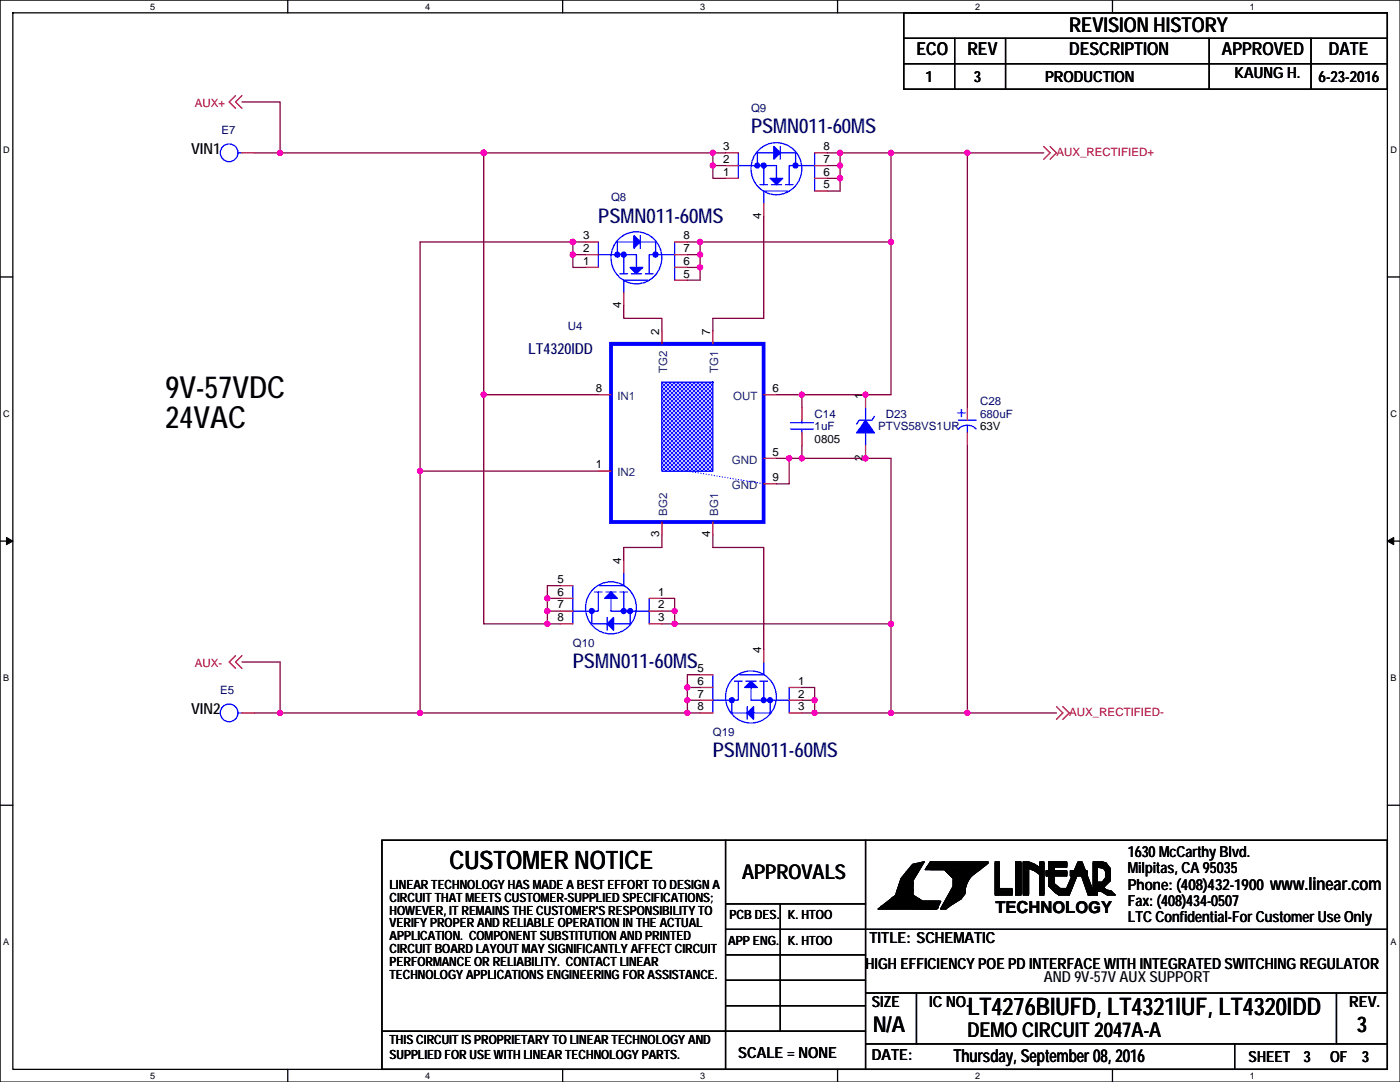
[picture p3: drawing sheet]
<svg xmlns="http://www.w3.org/2000/svg" width="279mm" height="216mm" viewBox="0 0 279 216" stroke-linecap="round" stroke-linejoin="round" font-family="sans-serif">
<path d="M0 0h279.4v215.9h-279.4zM2.6 2.6h274.3v210.8h-274.3z" fill="none" stroke="#000" stroke-width=".25"/>
<g fill="#fff">
<path d="M30 .3h1v2h-1z"/>
<path d="M30 213.6h1v2.1h-1z"/>
</g>
<path d="M57.4 0v2.6M57.4 213.4v2.5" fill="none" stroke="#000" stroke-width=".25"/>
<g fill="#fff">
<path d="M84.9 .3h1v2h-1z"/>
<path d="M84.9 213.6h1v2.1h-1z"/>
</g>
<path d="M112.3 0v2.6M112.3 213.4v2.5" fill="none" stroke="#000" stroke-width=".25"/>
<g fill="#fff">
<path d="M139.7 .3h1v2h-1z"/>
<path d="M139.7 213.6h1v2.1h-1z"/>
</g>
<path d="M167.2 0v2.6M167.2 213.4v2.5" fill="none" stroke="#000" stroke-width=".25"/>
<g fill="#fff">
<path d="M194.6 .3h1v2h-1z"/>
<path d="M194.6 213.6h1v2.1h-1z"/>
</g>
<path d="M222 0v2.6M222 213.4v2.5" fill="none" stroke="#000" stroke-width=".25"/>
<g fill="#fff">
<path d="M249.4 .3h1v2h-1z"/>
<path d="M249.4 213.6h1v2.1h-1z"/>
<path d="M.7 28.9h1.2v2h-1.2z"/>
<path d="M277.5 28.9h1.3v2h-1.3z"/>
<path d="M.7 81.6h1.2v2.1h-1.2z"/>
<path d="M277.5 81.6h1.3v2.1h-1.3z"/>
</g>
<path d="M0 55.3h2.6M276.9 55.3h2.5" fill="none" stroke="#000" stroke-width=".25"/>
<g fill="#fff">
<path d="M.7 134.3h1.2v2.1h-1.2z"/>
<path d="M277.5 134.3h1.2v2.1h-1.2z"/>
</g>
<path d="M0 108h2.6M276.9 108h2.5" fill="none" stroke="#000" stroke-width=".25"/>
<path d="M1.3 107.2l1.3 .8-1.3 .7zM276.9 108l1.3-.8v1.5z" fill="#000" stroke="#000" stroke-width=".2"/>
<g fill="#fff">
<path d="M.7 187h1.2v2.1h-1.2z"/>
<path d="M277.5 187h1.2v2.1h-1.2z"/>
</g>
<g fill="none" stroke="#000" stroke-width=".25">
<path d="M180.4 2.6h96.5v15.2h-96.5zM180.4 7.6h96.5M180.4 12.7h96.5M190.5 7.6v10.2M200.7 7.6v10.2M241.3 7.6v10.2M261.6 7.6v10.2M0 160.7h2.6M76.2 167.7h200.7v45.7h-200.7zM144.8 167.7v45.7M172.7 167.7v45.7M180.1 176.3l-.8 2.5-3 2.3 10.4 .3 .5-.8h-3l-2.6-1.8v-2.8l2.1-3.3-2.8 3.3-1 2.8-2.1 1.6"/>
<path d="M180.4 179.9h1.2M180.6 176l-.7 2.1M180.9 176.3l-1 2.8-2.1 1.5M180.9 178.1l-.3 .7M180.9 177.3l-.8 2M181.1 179.1l-2 1M181.1 179.3l-2 1.1M181.1 176.3v2.8M181.1 176v2.8l2.1 1.6M181.1 179.1l2.1 1.5M181.9 175.8l2.3-3.6-2.1 .5-2.2 2.8-1.1 3.1-3.5 2.8h11.7l.7-1.5h-3.5l-2.1-1.3v-2.8l2.3-3.8-2.3 .5-2.2 2.8-1.1 3M182.1 176v2.8l2.1 1.3"/>
<path d="M182.4 172.7h1.3v.3h-1.8v.2h1.3v.3h-1.8v.3h1.8v.2h-2.3v.3h2v.2h-2.3v.3h1.8v.5h-2v-.3h1.5v.5h.2h-2.2v.3h2.2v.5h-2.5v-.3h2.5v.8h-2.8v-.2h2.6v.7v-.2h-2.6v.2h2.8v.5v-.2h-3v.2h2.8v.3h-2.8v.2h3v.3h-3.3v.2h3.6v.3h-4.3v.2h5.3v.3h-5.8v.3h9.9v.2h-10.4v.3h10.1h-10.6v.2h10.6v.5v-.2h-11.4v.2h11.2M182.4 173.5l-1.5 1.8M183.2 172.5h.7M183.4 172.5l-.2 .2-1.1 .3-2 2.8M183.4 172.7l-.2 .3-1.1 .2-2 2.8-.8 2.6-3 2.3 10.4 .2 .5-.7h-3l-2.6-1.8v-2.8l2.1-3.3-2.8 3.3M184.9 173h11M184.9 173.2h.8M185.2 172.7h11.2M185.4 173.2h9.7M185.4 172.5h11M185.7 172h11.4M185.7 173.5h9.6"/>
<path d="M185.7 172v.2h11.4M185.7 172l-1 1.5h3.8l1.8 1.8v1.5l-2.6 4.6h1l3.1-2.1 .8-1a5.3 5.3 0 0 1 3.1-4.8M188.5 173.2l2.3 1.8M188.7 179.6h2.3M188.7 179.9h2.1M188.7 173.5l2.1 2-.3 1.6-1.8 3M189 179.3h2.5M189.3 178.8h2.5M189.3 179.1h2.5M189.3 173l1.5 1.5M189.5 178.6h2.8M189.5 172.7l1.8 1.6"/>
<path d="M189.8 178.3h2.5M190 177.6h2.6M190.3 175.5v1.6M190.3 173.8l1 1M190.3 173l1.2 2M190.3 174.8h3M190.3 177.3h2M190.5 175.5v1.1l-2.5 4.8M190.5 175h2.6M190.5 176.3h2.3M190.5 177.1h2.1M190.8 175.3h2.3"/>
<path d="M190.8 175.5h1.5v2.6l-1 1.5-2.6 1.5h-.5v-.5M190.8 176h1.5M190.8 176.6h1.2M190.8 175.8h2.3M191 175v1.8l-2.5 4.1M191.8 173.8l-.5 3.8-1.3 1.7M191.8 175.3v2.3l-1 1.2M191.8 172.7l-.3 3.3M192 178.1l-.7 1-2.3 1.8h-.8M192.3 172.7l-.5 1.3-.5 3.8-1.3 1.8M192.6 176v2.1h-2.8M192.6 174.8v2h-2.1"/>
<path d="M192.8 175.3v1.3M193.3 172.7l-1.8 1.6-.7-1.1M193.3 173l-1 1M193.3 175l-.2 .5M193.3 175.3l-1 1.8M193.8 174h-4l1.2 1.3v1.8l-2.5 4M194.3 173.8l-2.3 1.5v2.3M194.3 174l-2.3 1.5v2.3l-.7 1-2.3 1.8M194.3 173l-2 1.3M194.3 172.7l-2.5 1.8M194.6 173.8h-5.9l2.1 2v.5l-2.3 4.3M194.6 174l-2.8 2v2.1l-2.3 2h-.5l2-2.5h-.2v-2.3l-1-1h4"/>
<path d="M195.1 173l-3.1 1.8 1.3-1M197.1 172v.2M197.1 172l-3.3 2.5h-4M197.1 172.2l-4.5 3.6v2h-2.6M198.6 178.6h.6M198.6 172.2h.8v5.4h2.6v1h-3.4zM198.9 172.5v5.3M198.9 172.7v5.4M199.2 172.7v5.6h-.6v-6.3h.8v5.3h2.6v1h-3.4M199.2 172.5v5.6h2.5M199.2 177.8h2.5M202.7 172h1v6.3h-1z"/>
<path d="M202.7 172.2h1v6.4h-1zM203 172.5v5.8M203 172.2v5.9M203.2 172.2v6.4M203.5 172.2v5.9M203.5 172.5v5.8M204.2 172h1.1l1.2 .5 1 .7v-1.2h.8v6.3h-.8v-4l-1-.8-1.2-.5v5.3h-1.1zM204.2 172.2h1.1l1.2 .5 1 .8v-1.3h.8v6.4h-.8v-4.1l-1-.7-1.2-.6v5.4h-1.1zM204.5 172.2v5.9h.5v-5.6h1.3v.2h-1.3h2v.3h-2h2.3v.2h-1.3v.3h1.8v-1.3h.2v6.1h-.2v-4.8M204.7 172.7l2.1 .8 1.2 1M204.7 172.2v5.9M208 172.5v6.1"/>
<path d="M208 172.2v6.1M208 174.3l-1.2-1.1-2.1-.7v5.8M208.8 173.8h4.1v.7h-4.1zM208.8 174h4.1v.8h-4.1zM209.1 174.3h3.5M209.1 174.5h3.5M209.3 172.2h2M209.3 172h3.6v.7h-2.6v3.6l1.3 1h1.3l2.3-5.3h.7l2.1 5.3v1h-.8l-1.8-5.1-2 5.1h-2.1l-.7-.5-1.3-1.2zM209.3 172.5h2M209.3 172.2h3.6v.8h-2.6v3.6l1.3 1h1.3M209.6 172.2v4.6h.7h-.2v-4.3M211.1 172.2h1.5"/>
<path d="M211.3 172.5h-1.5v4.1l1.8 1.5 1.5-.3 2.3-5.3M211.3 172.5h1.3h-1.5M212.6 172.7h-2.8v4.1l1.8 1.5 1.5-.2M213.6 174h3.3v.8h-3.3v-1h3.3v.7h-3.3M213.9 174.3h3M213.9 174.5h3M213.9 177.3h-3.8v.3h3.5v.2h-3v.3h2.8M215.2 172.2h.7l2.1 5.4v1h-.8l-1.8-5.1-2 5.1h-2.1l-.7-.5-1.3-1.3v-4.6M215.2 172.2h.7v.5h-.7zM215.2 172.5l-2.3 5.3M215.4 173l-2.3 5.3M215.4 172.2l.5 .3-.7 .2v-.2h.7v.5h-1v.2"/>
<path d="M215.7 172.2l2.3 5.6M215.7 173l2 5.6M215.7 173.2l1.7 5.4M215.9 172.7l1.8 5.4M215.9 173l1.8 5.3M218.7 172.7h-.2v5.4M218.7 173v5.3M218.7 172.5h1M218.7 172.7h1.5M218.7 172.5h1.5l.8 .7 .3 1.8-1.8 1.8 2 1.3M218.7 172.7v5.4M218.7 172.5h-.2v5.3"/>
<path d="M218.7 172.2h1M219 177.1h1M219 176h1l.7-1v-1.2l-.5-.8-1.2-.3v5.6h-.8v-6.3h1.8l.7 .2 .8 1v2.3l-1.3 1.3M219 177.3h1.2l1.1 .8h.7M220.2 173l.5 .5M220.2 172.7l.8 .8 .3 1.8M220.2 172.7l.5 .5 .3 2.3M220.7 172.5l-.7-.3h-1.8v6.4h.8v-5.6l1.2 .2 .5 .8v1.3l-.7 1h-1M220.7 172.5l.8 1-.2 .5v1.3M220.7 172.7l.6 1.1M220.7 172.5l.6 1M221 174v1.3"/>
<path d="M221 173.8v1.2M221.3 174.3l.2-.5-.2 1.7-1.3 1.3h-1M221.3 175.3l-1.8 1.8 2 1.2M221.3 178.3l-1.1-.7h-1.2h.7l1.3 .7h1.3M221.3 175.3l-1.3 1.3h-1M221.5 173.2v2.6l-1.3 1.3 .5 .5 1.1 .2 .7 .8h-1.5l-1.3-.8h-.7M221.5 174v1.3M276.9 160.7h2.5M144.8 185.4h132.1M144.8 180.4h27.9M144.8 190.5h27.9M144.8 195.6h27.9"/>
<path d="M155.7 180.4v25.4M172.7 198.1h104.2M178.1 180.4l8.4 .2M178.1 180.6l8.4 .3M180.4 180.1h1.2M182.9 198.1v10.2M188.5 180.1h1.8M188.5 180.4h1.3M266.7 198.1v10.2M76.2 205.8h96.5M144.8 200.7h27.9M172.7 208.3h104.2"/>
<path d="M246.4 208.3v5.1"/>
</g>
<g fill="none" stroke="#f00" stroke-width=".25">
<path d="M47 19.1l-1.3 1.2 1.3 1.3M48.3 19.1l-1.3 1.2 1.3 1.3M48.3 30.5h2.5M144.8 35.6h2.5M144.8 33h2.5M144.8 30.5h2.5M162.6 35.6h2.5M162.6 38.1h2.5M162.6 30.5h2.5M162.6 33h2.5M208.3 29.2l1.3 1.3-1.3 1.3M209.6 29.2l1.2 1.3-1.2 1.3"/>
<path d="M116.9 53.4h2.5M116.9 50.8h2.5M116.9 48.3h2.5M124.5 58.4v2.6M134.6 53.4h2.6M134.6 55.9h2.6M134.6 48.3h2.6M134.6 50.8h2.6M152.4 40.7v2.5M172.7 78.8v2.5M172.7 88.9v2.6M111.8 119.4h2.5"/>
<path d="M111.8 116.9h2.5M124.5 111.8v2.5M129.6 119.4h2.5M47 130.8l-1.3 1.3 1.3 1.3M48.3 130.8l-1.3 1.3 1.3 1.3M111.8 124.5h2.5M111.8 121.9h2.5M129.6 121.9h2.5M129.6 124.5h2.5M139.7 137.2h2.6M139.7 134.6h2.6M139.7 139.7h2.6"/>
<path d="M152.4 129.6v2.5M157.5 137.2h2.5M157.5 139.7h2.5M139.7 142.3h2.6M157.5 142.3h2.5M210.8 141l1.3 1.3-1.3 1.2M212.1 141l1.3 1.3-1.3 1.2"/>
</g>
<g fill="none" stroke="#00f" stroke-width=".25">
<path d="M47.5 30.5h.8M147.3 30.5v5.1M147.3 33h7.7v2.6M151.7 36.9h1.5M151.7 29.7a5.1 5.1 0 0 1 6.9 .5 5.1 5.1 0 0 1 0 7 5.1 5.1 0 0 1-6.9 .4 5.3 5.3 0 0 1 0-7.9zM152.4 33v3.9M153.9 36.9h2.1M154.5 30.5h-3.3v2.5M155.7 30.5h3.1v2.5M155.7 29.2v2.6M156.7 36.9h1.6M157.2 38.1h-4.8v2.6"/>
<path d="M162.6 33h-5.1v3.9M162.6 30.5v7.6M119.4 48.3v5.1M119.4 50.8h7.6v2.6M123.7 54.6h1.5M123.7 47.5a5.1 5.1 0 0 1 7 .5 5.1 5.1 0 0 1 0 6.9 5.1 5.1 0 0 1-7 .5 5.3 5.3 0 0 1 0-7.9zM124.5 50.8v3.8M126 54.6h2M126.5 48.3h-3.3v2.5M127.8 48.3h3v2.5M127.8 47v2.6M128.8 54.6h1.5"/>
<path d="M129.3 55.9h-4.8v2.5M134.6 50.8h-5v3.8M134.6 48.3v7.6M172.7 86.4v2.5M172.7 81.3v2.5M174.5 83.1l-.5 .7h-2.5l-.5 .8M114.3 116.9v7.6M118.6 118.1h1.6M118.7 117.3a5.1 5.1 0 0 1 6.9 .5 5.1 5.1 0 0 1 0 7 5.1 5.1 0 0 1-6.9 .5 5.3 5.3 0 0 1 0-8zM119.4 118.1v3.8h-5.1M120.9 118.1h2.1M121.9 119.4v2.5h7.7"/>
<path d="M123.7 118.1h1.5M124.5 118.1v3.8M124.5 114.3v2.6h-4.8M129.6 119.4v5.1M118.1 121.9v2.6h3.1M121.2 123.2v2.6M125.8 121.9v2.6h-3.4M142.3 134.6v7.7M146.1 139.7v2.6h3M146.6 135.9h1.5M146.6 135.1a5.1 5.1 0 0 1 7 .5 5.1 5.1 0 0 1 0 7 5.1 5.1 0 0 1-7 .4 5.3 5.3 0 0 1 0-7.9zM147.3 135.9v3.8h-5"/>
<path d="M148.9 135.9h2M149.9 137.2v2.5h7.6M151.7 135.9h1.5M152.4 135.9v3.8M152.4 132.1v2.5h-4.8M153.7 139.7v2.6h-3.3M157.5 137.2v5.1M149.1 141v2.5"/>
<circle cx="45.7" cy="30.5" r="1.77"/>
</g>
<g fill="#00f" stroke="#00f" stroke-width=".25">
<path d="M126.5 47l1.3 1.3-1.3 1.3z" fill-rule="evenodd"/>
<path d="M125.8 53.4h2.5l-1.3 1.2z" fill-rule="evenodd"/>
<path d="M172.7 83.8l1.8 2.6h-3.5z" fill-rule="evenodd"/>
<path d="M154.5 29.2l1.2 1.3-1.2 1.3z" fill-rule="evenodd"/>
<path d="M153.7 35.6h2.5l-1.2 1.3z" fill-rule="evenodd"/>
<path d="M121.2 124.5l1.2-1.3v2.6z" fill-rule="evenodd"/>
<path d="M120.7 119.4l1.2-1.3 1.3 1.3z" fill-rule="evenodd"/>
<path d="M149.1 142.3l1.3-1.3v2.5z" fill-rule="evenodd"/>
<path d="M148.6 137.2l1.3-1.3 1.3 1.3z" fill-rule="evenodd"/>
<circle cx="124.5" cy="50.8" r=".5"/>
<circle cx="123.2" cy="50.8" r=".5"/>
<circle cx="130.8" cy="50.8" r=".5"/>
<circle cx="152.4" cy="33" r=".5"/>
<circle cx="151.1" cy="33" r=".5"/>
<circle cx="158.8" cy="33" r=".5"/>
<circle cx="124.5" cy="121.9" r=".5"/>
<circle cx="125.7" cy="121.9" r=".5"/>
<circle cx="118.1" cy="121.9" r=".5"/>
<circle cx="152.4" cy="139.7" r=".5"/>
<circle cx="153.7" cy="139.7" r=".5"/>
<circle cx="146.1" cy="139.7" r=".5"/>
</g>
<path d="M121.9 68.6h30.5v35.6h-30.5z" fill="none" stroke="#00f" stroke-width=".76"/>
<path d="M132.1 76.2h10.2v17.8h-10.2z" fill="#fff"/>
<path d="M132.1 76.2v17.8h10.2v-17.8z" fill-rule="evenodd" fill="#00f" stroke="#00f" stroke-width=".25"/>
<path d="M137.2 94l15.2 2.5M152.4 96.5h.1" fill="none" stroke="#00f" stroke-width=".25" stroke-dasharray="0 .5"/>
<g fill="none" stroke="#f00" stroke-width=".25">
<path d="M119.4 78.8h2.5M132.1 66.1v2.5M142.3 66.1v2.5M152.4 78.8h2.6M119.4 94h2.5M152.4 96.5h2.6M152.4 91.5h2.6M160 81.3v2.5M160 86.4v2.5M193.1 81.3v2.5M193.1 86.4v2.5M132.1 104.2v2.5"/>
<path d="M142.3 104.2v2.5M48.3 142.3h2.5"/>
</g>
<g fill="none" stroke="#00f" stroke-width=".25">
<path d="M157.8 85.6h4.5M157.8 84.3h4.5M160 83.8v.5M160 85.6v.8M191.3 83.8h3.5M191.3 85.6a2.41 2.41 0 0 1 3.5 0M193.1 84.9v1.5M47.5 142.3h.8"/>
<circle cx="45.7" cy="142.2" r="1.77"/>
</g>
<g fill="none" stroke="#800040" stroke-width=".25">
<path d="M48.3 20.3h7.6v10.2M50.8 30.5h5.1M55.9 30.5h40.6M96.5 30.5v48.3h22.9M96.5 30.5h45.8M142.3 30.5h2.5M142.3 33h2.5M142.3 30.5v2.5M142.3 33v2.6h2.5M165.1 30.5h2.6M165.1 35.6h2.6v2.5h-2.6M165.1 33h2.6"/>
<path d="M167.7 33v2.6M167.7 30.5h10.1M167.7 30.5v2.5M177.8 30.5v17.8M177.8 30.5h15.3M193.1 30.5v50.8M193.1 30.5h15.2M114.3 48.3v2.5M114.3 48.3h-30.5v45.7M114.3 48.3h2.6M114.3 50.8v2.6h2.6M114.3 50.8h2.6"/>
<path d="M137.2 48.3h2.5M137.2 50.8h2.5M137.2 53.4h2.5M139.7 48.3h38.1M139.7 48.3v2.5M139.7 50.8v2.6M139.7 53.4v2.5h-2.5M152.4 43.2v20.3h-10.1v2.6M177.8 48.3v30.5h-17.8M96.5 78.8v45.7h12.7M124.5 61v2.5h7.6v2.6M155 78.8h5v2.5"/>
<path d="M83.8 94h35.6M83.8 94v48.3M155 91.5h2.5M157.5 91.5v5h-2.5M157.5 91.5h2.5M160 91.5h17.8v33M160 88.9v2.6M193.1 88.9v53.4M109.2 119.4v2.5M109.2 119.4h2.6M111.8 116.9h-2.6v2.5M132.1 119.4h2.5v2.5"/>
<path d="M132.1 106.7v2.5h-7.6v2.6M142.3 106.7v2.5h10.1v20.4M48.3 132.1h7.6v10.2h-5.1M109.2 121.9v2.6M109.2 124.5h2.6M109.2 121.9h2.6M132.1 124.5h2.5M132.1 121.9h2.5M134.6 121.9v2.6M134.6 124.5h43.2M137.2 139.7v2.6M137.2 137.2v2.5"/>
<path d="M137.2 139.7h2.5M137.2 137.2h2.5M139.7 134.6h-2.5v2.6M160 137.2h2.6v2.5M160 139.7h2.6M162.6 139.7v2.6M177.8 124.5v17.8M55.9 142.3h27.9M83.8 142.3h53.4M137.2 142.3h2.5M160 142.3h2.6M162.6 142.3h15.2"/>
<path d="M177.8 142.3h15.3M193.1 142.3h17.7"/>
</g>
<g fill="#f0f" stroke="#f0f" stroke-width=".25">
<circle cx="167.6" cy="30.5" r=".5"/>
<circle cx="177.8" cy="48.3" r=".5"/>
<circle cx="139.7" cy="48.3" r=".5"/>
<circle cx="177.8" cy="30.5" r=".5"/>
<circle cx="157.5" cy="91.4" r=".5"/>
<circle cx="177.8" cy="142.2" r=".5"/>
<circle cx="167.6" cy="33" r=".5"/>
<circle cx="162.6" cy="142.2" r=".5"/>
<circle cx="114.3" cy="48.3" r=".5"/>
<circle cx="96.5" cy="30.5" r=".5"/>
<circle cx="139.7" cy="50.8" r=".5"/>
<circle cx="83.8" cy="142.2" r=".5"/>
<circle cx="177.8" cy="124.5" r=".5"/>
<circle cx="134.6" cy="124.5" r=".5"/>
<circle cx="193" cy="30.5" r=".5"/>
<circle cx="193" cy="142.2" r=".5"/>
<circle cx="142.2" cy="30.5" r=".5"/>
<circle cx="142.2" cy="33" r=".5"/>
<circle cx="114.3" cy="50.8" r=".5"/>
<circle cx="55.9" cy="142.2" r=".5"/>
<circle cx="109.2" cy="119.4" r=".5"/>
<circle cx="109.2" cy="121.9" r=".5"/>
<circle cx="137.2" cy="142.2" r=".5"/>
<circle cx="137.2" cy="139.7" r=".5"/>
<circle cx="137.2" cy="137.2" r=".5"/>
<circle cx="109.2" cy="124.5" r=".5"/>
<circle cx="96.5" cy="78.7" r=".5"/>
<circle cx="55.9" cy="30.5" r=".5"/>
<circle cx="83.8" cy="94" r=".5"/>
<circle cx="167.6" cy="35.6" r=".5"/>
<circle cx="139.7" cy="53.3" r=".5"/>
<circle cx="134.6" cy="121.9" r=".5"/>
<circle cx="162.6" cy="139.7" r=".5"/>
<circle cx="172.7" cy="91.4" r=".5"/>
<circle cx="160" cy="91.4" r=".5"/>
<circle cx="172.7" cy="78.7" r=".5"/>
<circle cx="160" cy="78.7" r=".5"/>
</g>
<g font-size="6.1">
<text x="33" y="79.4">9V-57VDC</text>
<text x="33" y="85.5">24VAC</text>
</g>
<text font-size="5.1" x="89.7" y="173.4">CUSTOMER NOTICE</text>
<text font-size="4.8" x="193.1" y="202.6">LT4276BIUFD, LT4321IUF, LT4320IDD</text>
<g font-size="4.3">
<text x="174.3" y="205.9">N/A</text>
<text x="270.8" y="205.9">3</text>
</g>
<g font-size="4.1">
<text x="213.4" y="6.3">REVISION HISTORY</text>
<text x="148.1" y="175.5">APPROVALS</text>
<text x="193.1" y="207">DEMO CIRCUIT 2047A-A</text>
</g>
<g font-size="4.1" fill="#000080">
<text x="149.9" y="26.6">PSMN011-60MS</text>
<text x="119.4" y="44.4">PSMN011-60MS</text>
<text x="114.3" y="133.3">PSMN011-60MS</text>
<text x="142.3" y="151.1">PSMN011-60MS</text>
</g>
<text font-size="3.8" fill="#00f" x="190.8" y="83.3">+</text>
<g font-size="3.6">
<text x="182.9" y="10.9">ECO</text>
<text x="193.1" y="10.9">REV</text>
<text x="213.4" y="10.9">DESCRIPTION</text>
<text x="243.9" y="10.9">APPROVED</text>
<text x="265.2" y="10.9">DATE</text>
<text x="253.5" y="177.5">www.linear.com</text>
<text x="190.3" y="211.8">Thursday, September 08, 2016</text>
</g>
<text font-size="3.3" x="198.6" y="182.2">TECHNOLOGY</text>
<g font-size="3">
<text x="184.7" y="16.3">1</text>
<text x="194.3" y="16.3">3</text>
<text x="208.6" y="16.3">PRODUCTION</text>
<text x="246.4" y="15.5">KAUNG H.</text>
<text x="263.2" y="16.3">6-23-2016</text>
<text x="38.1" y="30.8">VIN1</text>
<text x="38.1" y="142.5">VIN2</text>
<text x="225.1" y="171">1630 McCarthy Blvd.</text>
<text x="225.1" y="174.3">Milpitas, CA 95035</text>
<text x="225.1" y="177.6">Phone: (408)432-1900</text>
<text x="225.1" y="180.9">Fax: (408)434-0507</text>
<text x="225.1" y="183.9">LTC Confidential-For Customer Use Only</text>
<text x="173.5" y="188.2">TITLE: SCHEMATIC</text>
<text x="172.7" y="193.3">HIGH EFFICIENCY POE PD INTERFACE WITH INTEGRATED SWITCHING REGULATOR</text>
<text x="208.3" y="195.9">AND 9V-57V AUX SUPPORT</text>
<text x="174" y="200.9">SIZE</text>
<text x="185.4" y="200.9">IC NO.</text>
<text x="269.3" y="200.9">REV.</text>
<text x="147.3" y="211.1">SCALE = NONE</text>
<text x="174" y="211.6">DATE:</text>
<text x="249.2" y="211.9">SHEET</text>
<text x="260.1" y="211.9">3</text>
<text x="265.5" y="211.9">OF</text>
<text x="271.8" y="211.9">3</text>
</g>
<text font-size="3" fill="#000080" x="105.4" y="70.6">LT4320IDD</text>
<g font-size="2.5">
<text x="77.7" y="177.4">LINEAR TECHNOLOGY HAS MADE A BEST EFFORT TO DESIGN A</text>
<text x="77.7" y="179.9">CIRCUIT THAT MEETS CUSTOMER-SUPPLIED SPECIFICATIONS;</text>
<text x="77.7" y="182.5">HOWEVER, IT REMAINS THE CUSTOMER'S RESPONSIBILITY TO</text>
<text x="77.7" y="185">VERIFY PROPER AND RELIABLE OPERATION IN THE ACTUAL</text>
<text x="145.6" y="183.5">PCB DES.</text>
<text x="157.2" y="183.5">K. HTOO</text>
<text x="77.7" y="187.6">APPLICATION. COMPONENT SUBSTITUTION AND PRINTED</text>
<text x="77.7" y="190.2">CIRCUIT BOARD LAYOUT MAY SIGNIFICANTLY AFFECT CIRCUIT</text>
<text x="145.3" y="188.5">APP ENG.</text>
<text x="157.2" y="188.5">K. HTOO</text>
<text x="77.7" y="192.7">PERFORMANCE OR RELIABILITY. CONTACT LINEAR</text>
<text x="77.7" y="195.3">TECHNOLOGY APPLICATIONS ENGINEERING FOR ASSISTANCE.</text>
<text x="77.7" y="208.3">THIS CIRCUIT IS PROPRIETARY TO LINEAR TECHNOLOGY AND</text>
<text x="77.7" y="211.4">SUPPLIED FOR USE WITH LINEAR TECHNOLOGY PARTS.</text>
</g>
<g font-size="2.3" fill="#f00">
<text x="38.9" y="21.4">AUX+</text>
<text x="210.8" y="31">AUX_RECTIFIED+</text>
<text x="38.9" y="133.1">AUX-</text>
<text x="213.4" y="142.8">AUX_RECTIFIED-</text>
</g>
<g font-size="2.3" fill="#000080">
<text x="149.9" y="22.4">Q9</text>
<text x="44.2" y="26.7">E7</text>
<text x="121.9" y="40.2">Q8</text>
<text x="113.3" y="65.8">U4</text>
<text x="162.6" y="83.4">C14</text>
<text x="176.8" y="83.4">D23</text>
<text x="195.6" y="80.8">C28</text>
<text x="195.6" y="83.4">680uF</text>
<text x="162.6" y="85.9">1uF</text>
<text x="175.3" y="85.9">PTVS58VS1UR</text>
<text x="114.3" y="129.1">Q10</text>
<text x="44" y="138.5">E5</text>
<text x="142.3" y="146.9">Q19</text>
</g>
<g font-size="2.3">
<text x="144.3" y="30">3</text>
<text x="164.4" y="30">8</text>
<text x="144.3" y="35.1">1</text>
<text x="144.3" y="32.5">2</text>
<text x="164.4" y="35.1">6</text>
<text x="164.4" y="32.5">7</text>
<text x="164.4" y="37.6">5</text>
<text x="116.4" y="47.8">3</text>
<text x="136.4" y="47.8">8</text>
<text x="151.9" y="43.7" transform="rotate(-90 151.9 43.7)">4</text>
<text x="116.4" y="52.8">1</text>
<text x="116.4" y="50.3">2</text>
<text x="136.4" y="52.8">6</text>
<text x="136.4" y="50.3">7</text>
<text x="136.4" y="55.4">5</text>
<text x="124" y="61.5" transform="rotate(-90 124 61.5)">4</text>
<text x="131.6" y="66.8" transform="rotate(-90 131.6 66.8)">2</text>
<text x="141.7" y="66.8" transform="rotate(-90 141.7 66.8)">7</text>
<text x="118.9" y="78.2">8</text>
<text x="154.2" y="78.2">6</text>
<text x="172.2" y="79.5" transform="rotate(-90 172.2 79.5)">1</text>
<text x="162.6" y="88.4">0805</text>
<text x="195.6" y="85.9">63V</text>
<text x="118.9" y="93.5">1</text>
<text x="154.2" y="90.9">5</text>
<text x="172.2" y="92" transform="rotate(-90 172.2 92)">2</text>
<text x="154.2" y="96">9</text>
<text x="131.6" y="107.2" transform="rotate(-90 131.6 107.2)">3</text>
<text x="141.7" y="107.2" transform="rotate(-90 141.7 107.2)">4</text>
<text x="124" y="112.5" transform="rotate(-90 124 112.5)">4</text>
<text x="111.3" y="118.9">6</text>
<text x="111.3" y="116.3">5</text>
<text x="131.3" y="118.9">1</text>
<text x="111.3" y="124">8</text>
<text x="111.3" y="121.4">7</text>
<text x="131.3" y="121.4">2</text>
<text x="131.3" y="124">3</text>
<text x="151.9" y="130.3" transform="rotate(-90 151.9 130.3)">4</text>
<text x="139.2" y="136.7">6</text>
<text x="139.2" y="134.1">5</text>
<text x="159.3" y="136.7">1</text>
<text x="139.2" y="141.7">8</text>
<text x="139.2" y="139.2">7</text>
<text x="159.3" y="139.2">2</text>
<text x="159.3" y="141.7">3</text>
</g>
<g font-size="2.3" fill="#004080">
<text x="133.2" y="74.4" transform="rotate(-90 133.2 74.4)">TG2</text>
<text x="143.3" y="74.4" transform="rotate(-90 143.3 74.4)">TG1</text>
<text x="123.2" y="79.8">IN1</text>
<text x="146.3" y="79.8">OUT</text>
<text x="123.2" y="95">IN2</text>
<text x="146.1" y="92.5">GND</text>
<text x="146.1" y="97.6">GND</text>
<text x="133.2" y="102.9" transform="rotate(-90 133.2 102.9)">BG2</text>
<text x="143.3" y="102.9" transform="rotate(-90 143.3 102.9)">BG1</text>
</g>
<g font-size="1.8">
<text x="30" y="1.9">5</text>
<text x="84.9" y="1.9">4</text>
<text x="139.7" y="1.9">3</text>
<text x="194.6" y="1.9">2</text>
<text x="249.4" y="1.9">1</text>
<text x=".7" y="30.5">D</text>
<text x="277.5" y="30.5">D</text>
<text x=".7" y="83.2">C</text>
<text x="277.5" y="83.2">C</text>
<text x=".7" y="136">B</text>
<text x="277.5" y="136">B</text>
<text x=".7" y="188.7">A</text>
<text x="277.5" y="188.7">A</text>
<text x="30" y="215.3">5</text>
<text x="84.9" y="215.3">4</text>
<text x="139.7" y="215.3">3</text>
<text x="194.6" y="215.3">2</text>
<text x="249.4" y="215.3">1</text>
</g>
</svg>
